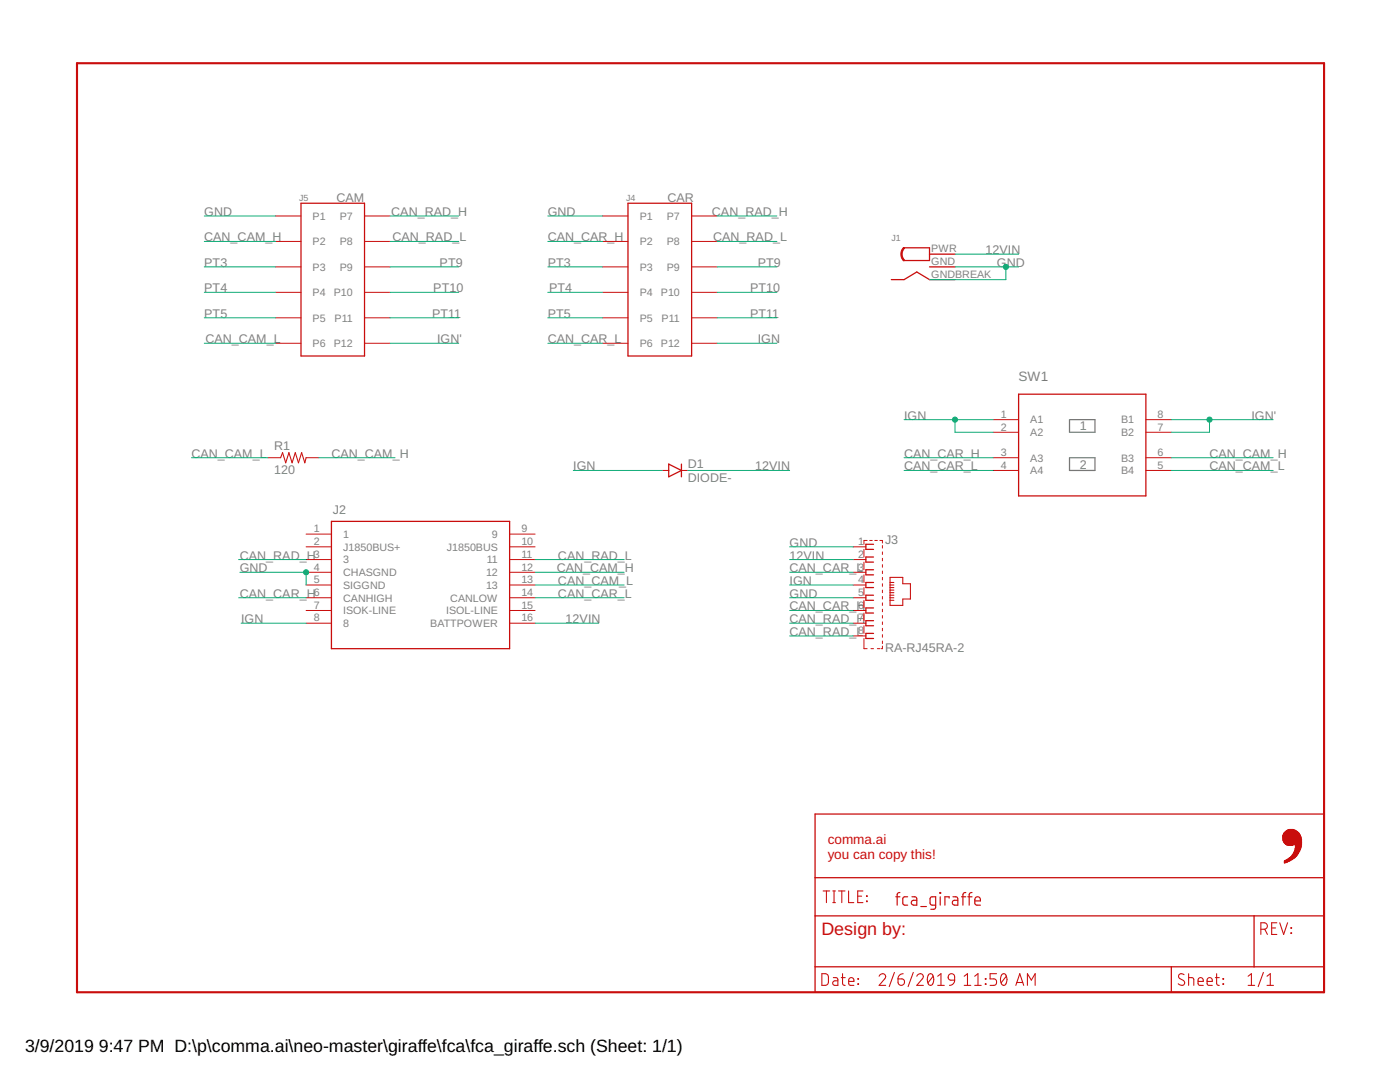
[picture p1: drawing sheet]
<svg xmlns="http://www.w3.org/2000/svg" width="279mm" height="216mm" viewBox="0 0 279 216" stroke-linecap="round" stroke-linejoin="round" font-family="sans-serif">
<path d="M213.4 83.7h5.1v2.6h-5.1zM213.4 91.3h5.1v2.6h-5.1z" fill="none" stroke="#808080" stroke-width=".25"/>
<path d="M15.4 12.6h248.8v185.4h-248.8z" fill="none" stroke="#c90d0c" stroke-width=".42"/>
<g fill="none" stroke="#c90d0c" stroke-width=".25">
<path d="M60.1 40.6h12.6v30.4h-12.6zM125.3 40.6h12.7v30.4h-12.7zM177.9 55.8h2.5l2.6-1.5 2.5 1.5h5.1M180.4 49.4h5.1v2.6h-5.1M185.5 50.7h5.1M185.5 53.3h5.1M203.3 78.7h25.4v20.3h-25.4zM133.5 92.6l2.5 1.3-2.5 1.2zM136 92.6v2.5M66.1 104h35.6v25.4h-35.6zM174.3 108.6h-1.5v1h1.5M174.3 111.1h-1.5v1.1h1.5"/>
<path d="M174.3 113.7h-1.5v1h1.5M174.3 116.2h-1.5v1h1.5M174.3 118.8h-1.5v1h1.5M174.3 121.3h-1.5v1h1.5M174.3 123.8h-1.5v1.1h1.5M174.3 126.4h-1.5v1h1.5M162.7 162.4h101.5v35.6h-101.5zM162.7 175.1h101.5M162.7 182.8h101.5M162.7 192.9h101.5M233.8 192.9v5.1M250.3 182.8v10.1"/>
</g>
<g fill="none" stroke="#c90d0c" stroke-width=".21">
<path d="M56 91.3l.4-1 .6 2.1 .7-2.1 .6 2.1 .6-2.1 .7 2.1 .6-2.1 .6 2.1 .3-1.1M177.6 115.2h2.6v1.3h1.5v3h-1.5v1.3h-2.6zM177.6 116.2h.8M177.6 116.7h.8M177.6 117.2h.8M177.6 117.8h.8M177.6 118.3h.8M177.6 118.8h.8M177.6 119.3h.8M177.6 119.8h.8M164.3 177.8h1.3M164.9 177.8v2.3"/>
<path d="M166.2 177.8h.5M166.5 177.8v2.3M167.3 177.8h1.3M168 177.8v2.3M169.4 177.8v2.3h1M171.2 178.8h.8M172.2 177.8h-1v2.3h1M172.9 178.8l.2 .1zM172.9 179.8l.2 .1zM164 194.3h.9l.4 .4v1.5l-.4 .4h-.9zM166.2 180.1h.5M166.3 195.1h.7l.2 .4v1.1h-.6a.46 .46 0 0 1-.4-.4 .46 .46 0 0 1 .4-.5h.6"/>
<path d="M167.9 195.1h.8M168.1 194.3v1.9l.2 .3 .4 .1M169.4 195.8h1a.54 .54 0 0 0-.4-.7 .54 .54 0 0 0-.6 .5l.1 .9 .9 .1M171.2 195.3l.1 .1zM171.2 196.3l.1 .1zM175.5 194.8a.64 .64 0 0 1 .9-.5 .64 .64 0 0 1 .2 1l-1.1 1.3h1.3M178.5 194l-1 2.9M179.2 195.3h.8a.65 .65 0 0 1 .5 .7 .65 .65 0 0 1-.7 .6 .65 .65 0 0 1-.6-.6zM180.3 194.3l-.8 .3-.3 .7M182.3 194l-1.1 2.9M183 194.8a.64 .64 0 0 1 .9-.5 .64 .64 0 0 1 .2 1l-1.1 1.3h1.3M185.3 194.5a.55 .55 0 0 1 .6-.2 .55 .55 0 0 1 .4 .6 1.34 1.34 0 0 1-.6 1.7 1.38 1.38 0 0 1-.4-2z"/>
<path d="M186.2 194.8l-1 1.3M187.1 196.6h1.3M187.1 194.8l.7-.5v2.3M189.4 194.5a.64 .64 0 0 1 .7-.2 .64 .64 0 0 1 .4 .6v.7h-.7a.62 .62 0 0 1-.6-.4 .62 .62 0 0 1 .2-.7zM190.5 195.6l-.3 .7-.7 .3M192.4 196.6h1.3M192.4 194.8l.7-.5v2.3M194.5 196.6h1.3M194.5 194.8l.7-.5v2.3M196.6 196.3l.2 .1zM196.6 195.3l.2 .1zM198.9 194.3h-1.3v1h.8a.66 .66 0 0 1 .5 .7 .66 .66 0 0 1-.5 .6h-.8"/>
<path d="M199.9 194.5a.53 .53 0 0 1 .7-.2 .53 .53 0 0 1 .3 .6 1.34 1.34 0 0 1-.6 1.7 1.4 1.4 0 0 1-.4-2.1zM200.8 194.8l-1 1.3M202.7 196.6l.8-2.3 .8 2.3M202.9 196h1.2M205 196.6v-2.3l.8 1.3 .8-1.3v2.3M236.3 194.5a.58 .58 0 0 0-.9-.1 .58 .58 0 0 0 .1 .9l.7 .3a.59 .59 0 0 1 0 .9 .59 .59 0 0 1-.8 0l-.3-.2M237.2 195.1l.9 .1 .2 .3v1.1M237.2 194.3v2.3M239.1 195.8h1a.54 .54 0 0 0-.3-.7 .54 .54 0 0 0-.7 .5l.1 .9 .9 .1M240.9 195.8h1a.54 .54 0 0 0-.3-.7 .54 .54 0 0 0-.7 .5l.1 .9 .9 .1M242.5 195.1h.8M242.8 194.3v1.9l.1 .3 .4 .1"/>
<path d="M244.1 196.3l.1 .1zM244.1 195.3l.1 .1zM249.1 196.6h1.3M249.1 194.8l.6-.5v2.3M251.6 185.4h.7a.65 .65 0 0 0 .6-.6 .65 .65 0 0 0-.6-.7h-.7v2.4M252.1 194l-1 2.9M252.4 185.4l.5 1.1M252.9 196.6h1.2M252.9 194.8l.6-.5v2.3M253.8 185.2h.8M254.8 184.1h-1v2.4h1M255.4 184.1l.8 2.4 .8-2.4"/>
<path d="M257.6 185.1l.2 .1zM257.6 186.1l.2 .2z"/>
</g>
<g fill="#c90d0c" stroke="#c90d0c" stroke-width=".2">
<path d="M256.3 172.1l.2 .1z"/>
<path d="M256.3 172l.4 .1z"/>
<path d="M256.3 172l.6 .1z"/>
<path d="M256.3 171.9l.7 .1z"/>
<path d="M256.3 171.8l.9 .1z"/>
<path d="M256.3 171.7l1.1 .1z"/>
<path d="M256.5 171.7h1z"/>
<path d="M256.6 171.6l1 .1z"/>
<path d="M256.8 171.5l1 .1z"/>
<path d="M256.9 171.4l1 .1z"/>
<path d="M257 171.4h1z"/>
<path d="M257.2 171.3l.9 .1z"/>
<path d="M257.2 171.2l1 .1z"/>
<path d="M257.3 171.1l1.1 .1z"/>
<path d="M257.5 171.1l.9 .1z"/>
<path d="M257.6 171l.9 .1z"/>
<path d="M257.6 170.9l1 .1z"/>
<path d="M257.7 170.8l1 .1z"/>
<path d="M257.8 170.8h1z"/>
<path d="M257.9 170.7l.9 .1z"/>
<path d="M257.9 170.6l.9 .1z"/>
<path d="M257.9 170.5l1 .1z"/>
<path d="M258.1 170.5h.9z"/>
<path d="M258.1 170.4l.9 .1z"/>
<path d="M258.1 170.3l.9 .1z"/>
<path d="M258.2 170.2l.9 .1z"/>
<path d="M258.2 170.1l.9 .1z"/>
<path d="M258.2 170.1l1 .1z"/>
<path d="M258.2 170l1 .1z"/>
<path d="M258.3 169.9l.9 .1z"/>
<path d="M258.3 169.8l1.1 .1z"/>
<path d="M258.4 169.8h.9z"/>
<path d="M258.4 169.7l1 .1z"/>
<path d="M258.4 169.6l1 .1z"/>
<path d="M258.5 169.5l.9 .1z"/>
<path d="M258.5 169.5h1z"/>
<path d="M258.5 169.4l1 .1z"/>
<path d="M258.5 169.3l1 .1z"/>
<path d="M258.5 169.2l1.1 .1z"/>
<path d="M258.5 169.2h1.1z"/>
<path d="M258.5 169.1l1.1 .1z"/>
<path d="M258.5 169l1.2 .1z"/>
<path d="M258.5 168.9l1.2 .1z"/>
<path d="M258.5 168.8l1.2 .1z"/>
<path d="M258.5 168.7l1.2 .1z"/>
<path d="M257 168.6l.9 .1z"/>
<path d="M258.5 168.6l1.2 .1z"/>
<path d="M256.8 168.6h.1z"/>
<path d="M256.9 168.6h1.2z"/>
<path d="M258.4 168.6h1.4z"/>
<path d="M256.8 168.5l1.5 .1z"/>
<path d="M258.4 168.5l1.3 .1z"/>
<path d="M256.5 168.4l3.3 .1z"/>
<path d="M256.5 168.3l3.2 .1z"/>
<path d="M256.4 168.2l3.4 .1z"/>
<path d="M256.3 168.2l3.5 .1z"/>
<path d="M256.2 168.1l3.6 .1z"/>
<path d="M256.2 168l3.6 .1z"/>
<path d="M256.2 167.9l3.6 .1z"/>
<path d="M256.2 167.9h3.6z"/>
<path d="M256.1 167.8l3.6 .1z"/>
<path d="M256.1 167.7l3.6 .1z"/>
<path d="M256 167.6l3.8 .1z"/>
<path d="M256 167.6h3.8z"/>
<path d="M256 167.5l3.8 .1z"/>
<path d="M256 167.4l3.7 .1z"/>
<path d="M256 167.3l3.7 .1z"/>
<path d="M256 167.3h3.7z"/>
<path d="M256 167.2l3.7 .1z"/>
<path d="M256 167.1l3.7 .1z"/>
<path d="M256 167l3.6 .1z"/>
<path d="M256 166.9l3.6 .1z"/>
<path d="M256 166.8l3.5 .1z"/>
<path d="M256 166.7l3.5 .1z"/>
<path d="M256 166.6l3.5 .1z"/>
<path d="M256.1 166.6h3.3z"/>
<path d="M256.1 166.5l3.3 .1z"/>
<path d="M256.2 166.4l3.2 .1z"/>
<path d="M256.2 166.3l3.1 .1z"/>
<path d="M256.2 166.3h3.1z"/>
<path d="M256.2 166.2l3 .1z"/>
<path d="M256.3 166.1l2.8 .1z"/>
<path d="M256.4 166l2.7 .1z"/>
<path d="M256.5 165.9l2.5 .1z"/>
<path d="M256.6 165.9l2.2 .1z"/>
<path d="M256.7 165.8l2.1 .1z"/>
<path d="M256.7 165.7l1.9 .1z"/>
<path d="M256.9 165.7h1.7z"/>
<path d="M257 165.6l1.3 .1z"/>
<path d="M257.3 165.5l.8 .1z"/>
</g>
<g fill="none" stroke="#c90d0c" stroke-width=".23">
<path d="M178.8 178.9h.8M179.6 178.1l-.5 .3-.1 2.2M181.1 178.9l-.7 .1-.2 .3 .1 1.2 .8 .1M182 178.9l.7 .1 .2 .2 .1 1.4h-.6a.49 .49 0 0 1-.5-.5 .49 .49 0 0 1 .5-.5h.6M187.6 178.1h.1v.1h-.1zM187.6 178.9v1.7M189.4 179.2v-.3h-.8v1.7M190.2 178.9l.7 .1 .3 .3v1.3h-.7a.49 .49 0 0 1-.5-.5 .49 .49 0 0 1 .5-.5h.7M191.9 178.9h.8M192.7 178.1l-.4 .1-.1 .3v2.1M193.1 178.9h.9M194 178.1l-.5 .1-.1 .3v2.1"/>
<path d="M194.5 179.8h1.2a.59 .59 0 0 0-.4-.8 .59 .59 0 0 0-.8 .5l.2 1 1 .1M183.8 180.9h1.1M186.7 180.6h-.7l-.3-.2-.1-1.1 .3-.3 .8-.1v2.1l-.2 .4h-.7"/>
</g>
<g fill="none" stroke="#c90d0c" stroke-width=".2">
<path d="M55 43.1h5.1M55 48.2h5.1M55 53.3h5.1M55 58.3h5.1M72.7 43.1h5.1M72.7 48.2h5.1M72.7 53.3h5.1M72.7 58.3h5.1M120.2 43.1h5.1M120.2 48.2h5.1M120.2 53.3h5.1M120.2 58.3h5.1"/>
<path d="M138 43.1h5.1M138 48.2h5.1M138 53.3h5.1M138 58.3h5.1M55 68.5h5.1M55 63.4h5.1M72.7 68.5h5.1M72.7 63.4h5.1M120.2 68.5h5.1M120.2 63.4h5.1M138 68.5h5.1M138 63.4h5.1"/>
<path d="M53.5 91.3h2.5M61.1 91.3h2.5M132.2 93.9h1.3M136 93.9h1.3M198.2 83.7h5.1M198.2 86.3h5.1M198.2 91.3h5.1M198.2 93.9h5.1M228.7 83.7h5.1M228.7 86.3h5.1M228.7 91.3h5.1M228.7 93.9h5.1"/>
<path d="M61.1 106.6h5M61.1 109.1h5M61.1 111.7h5M61.1 114.2h5M61.1 116.7h5M61.1 119.3h5M101.7 106.6h5.1M101.7 109.1h5.1M101.7 111.7h5.1M101.7 114.2h5.1M101.7 116.7h5.1M101.7 119.3h5.1"/>
<path d="M170.3 109.1h2.5M170.3 111.7h2.5M170.3 114.2h2.5M170.3 116.7h2.5M170.3 119.3h2.5M172.4 109.6v1.5M172.4 112.2v1.5M172.4 114.7v1.5M172.4 117.2v1.6M172.4 119.8v1.5M173.1 107.8h-.7v.8M173.6 107.8h.5"/>
<path d="M174.6 107.8h.5M175.6 107.8h.5v.6M176.1 108.9v.5M176.1 110.1v.5M176.1 111.4v.5M176.1 112.7v.5M176.1 113.9v.5M176.1 115.2v.5M176.1 116.5v.5M176.1 117.8v.5M176.1 119v.5M61.1 121.8h5"/>
<path d="M61.1 124.4h5M101.7 121.8h5.1M101.7 124.4h5.1M170.3 121.8h2.5M170.3 124.4h2.5M170.3 126.9h2.5M172.4 127.4v2h.7M172.4 122.3v1.5M172.4 124.9v1.5M173.8 129.4h.5M175.1 129.4h.5M176.1 128.9v.5h-.2"/>
<path d="M176.1 120.3v.5M176.1 121.6v.5M176.1 122.8v.5M176.1 124.1v.5M176.1 125.4v.5M176.1 126.6v.5M176.1 127.9v.5"/>
</g>
<path d="M180.2 49.5l.1-.1 .2 .1a1.69 1.69 0 0 0 0 2.4l-.2 .2a1.93 1.93 0 0 1-.1-2.6z" fill-rule="evenodd" fill="#c90d0c" stroke="#c90d0c" stroke-width=".2"/>
<g fill="none" stroke="#0dab76" stroke-width=".2">
<path d="M40.8 43.1h14.2M40.8 53.3h14.2M40.8 48.2h14.2M40.8 58.3h14.2M77.8 43.1h13.7M77.8 53.3h13.7M77.8 48.2h13.7M77.8 58.3h13.7M109.3 43.1h10.9M109.3 53.3h10.9M109.3 48.2h10.9M109.3 58.3h10.9"/>
<path d="M143.1 43.1h11.9M143.1 53.3h11.9M143.1 48.2h11.9M143.1 58.3h11.9M190.6 53.3h12.7M190.6 50.7h12.7M200.7 53.3v2.5h-15.2M40.8 68.5h14.2M40.8 63.4h14.2M77.8 68.5h13.7M77.8 63.4h13.7M109.3 68.5h10.9"/>
<path d="M109.3 63.4h10.9M143.1 68.5h11.9M143.1 63.4h11.9M38.2 91.3h15.3M63.6 91.3h15.2M114.4 93.9h17.8M137.3 93.9h20.3M180.4 91.3h17.8M180.4 93.9h17.8M180.4 83.7h17.8M190.6 83.7v2.6h7.6M233.8 91.3h20.3"/>
<path d="M233.8 93.9h20.3M233.8 83.7h20.3M241.4 83.7v2.6h-7.6M47.6 119.3h13.5M47.6 111.7h13.5M47.9 114.2h13.2v2.5M106.8 119.3h17.8M106.8 114.2h17.8M106.8 116.7h17.8M106.8 111.7h17.8M157.6 109.1h12.7M157.6 119.3h12.7"/>
<path d="M157.6 114.2h12.7M157.6 116.7h12.7M157.6 111.7h12.7M48.1 124.4h13M106.8 124.4h12.7M157.6 121.8h12.7M157.6 124.4h12.7M157.6 126.9h12.7"/>
</g>
<g fill="#0dab76" stroke="#0dab76" stroke-width=".2">
<circle cx="61.1" cy="114.2" r=".51"/>
<circle cx="200.7" cy="53.3" r=".51"/>
<circle cx="190.6" cy="83.7" r=".51"/>
<circle cx="241.4" cy="83.7" r=".51"/>
</g>
<text font-size="3.6" fill="#c90d0c" x="163.9" y="186.6">Design by:</text>
<g font-size="3.5">
<text x="5" y="209.9">3/9/2019</text>
<text x="19.7" y="209.9">9:47 PM D:\p\comma.ai\neo-master\giraffe\fca\fca_giraffe.sch (Sheet: 1/1)</text>
</g>
<text font-size="2.7" fill="#808080" x="203.3" y="76.1">SW1</text>
<g font-size="2.7" fill="#c90d0c">
<text x="165.2" y="168.4">comma.ai</text>
<text x="165.2" y="171.3">you can copy this!</text>
</g>
<g font-size="2.5" fill="#808080">
<text x="67.2" y="40.3">CAM</text>
<text x="133.2" y="40.3">CAR</text>
<text x="40.8" y="43.1">GND</text>
<text x="78.1" y="43.1">CAN_RAD_H</text>
<text x="109.3" y="43.1">GND</text>
<text x="142.1" y="43.1">CAN_RAD_H</text>
<text x="40.8" y="48.2">CAN_CAM_H</text>
<text x="40.8" y="53.3">PT3</text>
<text x="78.3" y="48.2">CAN_RAD_L</text>
<text x="87.7" y="53.3">PT9</text>
<text x="109.3" y="48.2">CAN_CAR_H</text>
<text x="109.3" y="53.3">PT3</text>
<text x="142.3" y="48.2">CAN_RAD_L</text>
<text x="151.2" y="53.3">PT9</text>
<text x="196.7" y="50.7">12VIN</text>
<text x="199" y="53.3">GND</text>
<text x="40.8" y="58.3">PT4</text>
<text x="86.5" y="58.3">PT10</text>
<text x="109.6" y="58.3">PT4</text>
<text x="149.7" y="58.3">PT10</text>
<text x="40.8" y="63.4">PT5</text>
<text x="86.2" y="63.4">PT11</text>
<text x="109.3" y="63.4">PT5</text>
<text x="149.7" y="63.4">PT11</text>
<text x="41" y="68.5">CAN_CAM_L</text>
<text x="87.2" y="68.5">IGN'</text>
<text x="109.3" y="68.5">CAN_CAR_L</text>
<text x="151.2" y="68.5">IGN</text>
<text x="180.4" y="83.7">IGN</text>
<text x="249.8" y="83.7">IGN'</text>
<text x="54.7" y="89.8">R1</text>
<text x="215.5" y="85.8">1</text>
<text x="38.2" y="91.3">CAN_CAM_L</text>
<text x="54.7" y="94.6">120</text>
<text x="66.2" y="91.3">CAN_CAM_H</text>
<text x="114.4" y="93.9">IGN</text>
<text x="137.3" y="93.4">D1</text>
<text x="150.7" y="93.9">12VIN</text>
<text x="180.4" y="91.3">CAN_CAR_H</text>
<text x="180.4" y="93.9">CAN_CAR_L</text>
<text x="215.5" y="93.6">2</text>
<text x="241.4" y="91.3">CAN_CAM_H</text>
<text x="241.4" y="93.9">CAN_CAM_L</text>
<text x="137.3" y="96.2">DIODE-</text>
<text x="66.4" y="102.5">J2</text>
<text x="47.9" y="111.7">CAN_RAD_H</text>
<text x="111.4" y="111.7">CAN_RAD_L</text>
<text x="157.6" y="109.1">GND</text>
<text x="157.6" y="111.7">12VIN</text>
<text x="176.6" y="108.6">J3</text>
<text x="47.9" y="114.2">GND</text>
<text x="47.9" y="119.3">CAN_CAR_H</text>
<text x="111.1" y="114.2">CAN_CAM_H</text>
<text x="111.4" y="119.3">CAN_CAR_L</text>
<text x="111.4" y="116.7">CAN_CAM_L</text>
<text x="157.6" y="119.3">GND</text>
<text x="157.6" y="114.2">CAN_CAR_L</text>
<text x="157.6" y="116.7">IGN</text>
<text x="48.1" y="124.4">IGN</text>
<text x="112.9" y="124.4">12VIN</text>
<text x="157.6" y="121.8">CAN_CAR_H</text>
<text x="157.6" y="124.4">CAN_RAD_H</text>
<text x="157.6" y="126.9">CAN_RAD_L</text>
<text x="176.6" y="130.2">RA-RJ45RA-2</text>
</g>
<g font-size="2.1" fill="#808080">
<text x="62.4" y="43.9">P1</text>
<text x="67.8" y="43.9">P7</text>
<text x="127.7" y="43.9">P1</text>
<text x="133.1" y="43.9">P7</text>
<text x="62.4" y="48.9">P2</text>
<text x="67.8" y="48.9">P8</text>
<text x="127.7" y="48.9">P2</text>
<text x="133.1" y="48.9">P8</text>
<text x="185.9" y="50.4">PWR</text>
<text x="185.9" y="52.9">GND</text>
<text x="62.4" y="54">P3</text>
<text x="62.4" y="59.1">P4</text>
<text x="66.6" y="59.1">P10</text>
<text x="67.8" y="54">P9</text>
<text x="127.7" y="59.1">P4</text>
<text x="127.7" y="54">P3</text>
<text x="131.9" y="59.1">P10</text>
<text x="133.1" y="54">P9</text>
<text x="185.9" y="55.4">GNDBREAK</text>
<text x="62.4" y="64.2">P5</text>
<text x="66.8" y="64.2">P11</text>
<text x="127.7" y="64.2">P5</text>
<text x="132" y="64.2">P11</text>
<text x="62.4" y="69.3">P6</text>
<text x="66.6" y="69.3">P12</text>
<text x="127.7" y="69.3">P6</text>
<text x="131.9" y="69.3">P12</text>
<text x="199.8" y="83.4">1</text>
<text x="231" y="83.4">8</text>
<text x="199.8" y="85.9">2</text>
<text x="205.6" y="84.5">A1</text>
<text x="205.6" y="87">A2</text>
<text x="223.7" y="84.5">B1</text>
<text x="223.7" y="87">B2</text>
<text x="231" y="85.9">7</text>
<text x="199.8" y="91">3</text>
<text x="199.8" y="93.5">4</text>
<text x="205.6" y="92.1">A3</text>
<text x="205.6" y="94.6">A4</text>
<text x="223.7" y="92.1">B3</text>
<text x="223.7" y="94.6">B4</text>
<text x="231" y="91">6</text>
<text x="231" y="93.5">5</text>
<text x="62.6" y="106.2">1</text>
<text x="68.5" y="107.3">1</text>
<text x="98.2" y="107.3">9</text>
<text x="104" y="106.2">9</text>
<text x="62.6" y="108.8">2</text>
<text x="62.6" y="111.3">3</text>
<text x="62.6" y="113.8">4</text>
<text x="68.5" y="109.9">J1850BUS+</text>
<text x="68.5" y="112.4">3</text>
<text x="89.2" y="109.9">J1850BUS</text>
<text x="97.2" y="112.4">11</text>
<text x="104" y="108.8">10</text>
<text x="104" y="111.3">11</text>
<text x="104" y="113.8">12</text>
<text x="171.3" y="108.8">1</text>
<text x="171.3" y="111.3">2</text>
<text x="171.3" y="113.8">3</text>
<text x="62.6" y="116.4">5</text>
<text x="62.6" y="118.9">6</text>
<text x="68.5" y="115">CHASGND</text>
<text x="68.5" y="117.5">SIGGND</text>
<text x="97" y="115">12</text>
<text x="97" y="117.5">13</text>
<text x="104" y="116.4">13</text>
<text x="104" y="118.9">14</text>
<text x="171.3" y="116.4">4</text>
<text x="171.3" y="118.9">5</text>
<text x="62.6" y="121.5">7</text>
<text x="62.6" y="124">8</text>
<text x="68.5" y="120">CANHIGH</text>
<text x="68.5" y="122.6">ISOK-LINE</text>
<text x="68.5" y="125.1">8</text>
<text x="85.9" y="125.1">BATTPOWER</text>
<text x="89" y="122.6">ISOL-LINE</text>
<text x="89.9" y="120">CANLOW</text>
<text x="104" y="121.5">15</text>
<text x="104" y="124">16</text>
<text x="171.3" y="121.5">6</text>
<text x="171.3" y="124">7</text>
<text x="171.3" y="126.5">8</text>
</g>
<g font-size="1.8" fill="#808080">
<text x="59.7" y="40">J5</text>
<text x="125" y="40">J4</text>
<text x="177.9" y="48.2">J1</text>
</g>
</svg>
